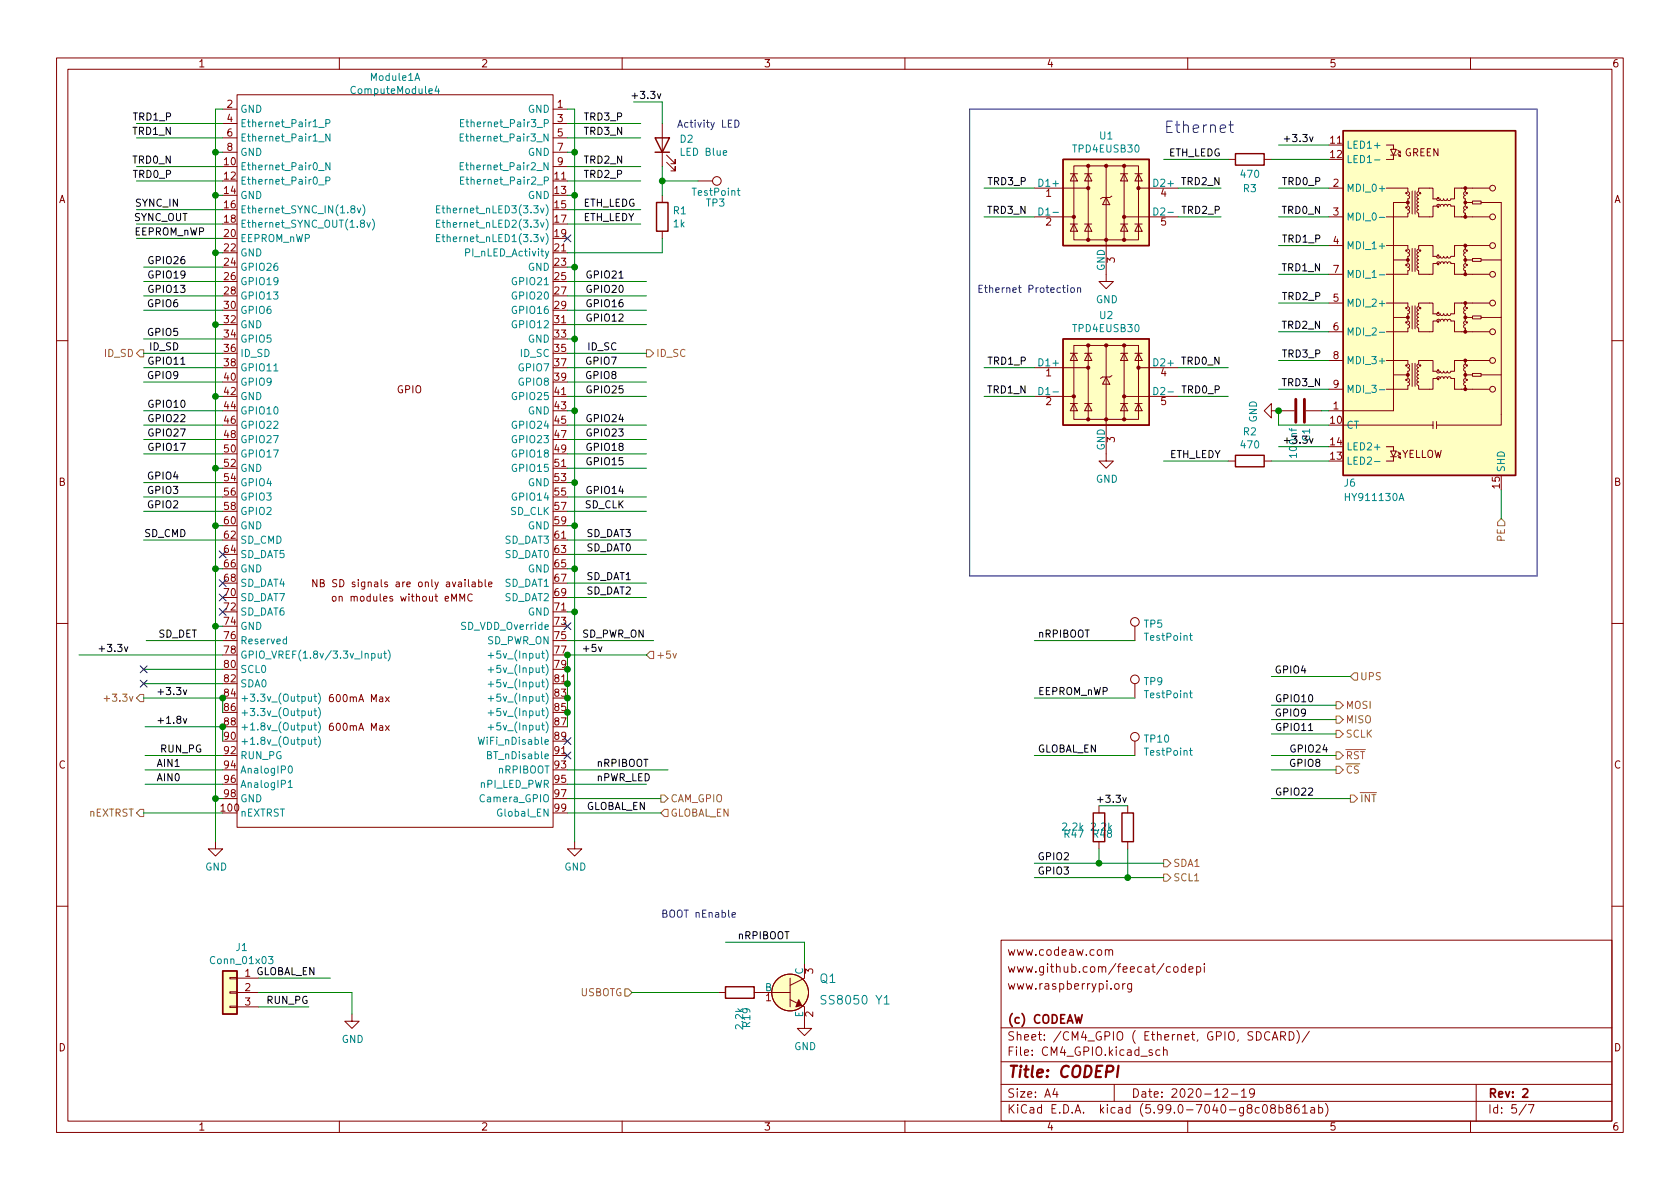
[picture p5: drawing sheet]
<svg xmlns="http://www.w3.org/2000/svg" width="297mm" height="210mm" viewBox="0 0 297 210" stroke-linecap="round" stroke-linejoin="round" font-family="sans-serif">
<g fill="none" stroke="#840000" stroke-width=".18">
<path d="M10 10.2h277v190.1h-277zM12 12.2h273v186.1h-273zM39.4 19.3h2.5M41.9 16.8h55.9v129.5h-55.9zM60 10.2v2M97.8 19.3h2.5M110 10.2v2M160 10.2v2M210 10.2v2M260 10.2v2M39.4 21.8h2.5M39.4 24.4h2.5"/>
<path d="M39.4 26.9h2.5M97.8 32h2.5M97.8 21.8h2.5M97.8 24.4h2.5M97.8 26.9h2.5M97.8 29.5h2.5M117.1 21.8v7.7M117.1 34.5v1.3M117.9 28.7l1.5 1.5v-.7v.7h-.8M117.9 27.4l1.5 1.6v-.8v.8h-.8M123.4 32h2.6M182.9 33.3h9.5"/>
<path d="M182.9 38.3h7M189.2 39.6h1.3M189.2 30.7h1.3M189.9 29.3h11.4v13.1h-11.4zM189.9 39.6l.6 1.3h-1.3zM189.9 30.7l.6 1.3h-1.3zM191.8 39.6h1.2M191.8 30.7h1.2M192.4 39.6l.6 1.3h-1.2zM192.4 30.7l.6 1.3h-1.2zM192.4 29.3v13.1M195.6 34.9l.6 1.3h-1.3z"/>
<path d="M195.6 29.3v20.5h1.2l-1.2 1.2-1.3-1.2h1.3M196.6 34.7l-.4 .2h-1.3l-.3 .3M198.1 39.6h1.3M198.1 30.7h1.3M198.8 39.6l.6 1.3h-1.3zM198.8 30.7l.6 1.3h-1.3zM198.8 38.3h9.5M198.8 29.3v13.1M200.7 39.6h1.2M200.7 30.7h1.2M201.3 39.6l.6 1.3h-1.2zM201.3 30.7l.6 1.3h-1.2z"/>
<path d="M201.3 33.3h7M217.2 28.2h1.2M223.5 28.2h1.3M234.9 33.3h2.6M234.9 38.3h2.6M234.9 25.6h2.6M245.1 33.3h3.8v.6M245.1 25.6h1.3v.8M245.9 26.4h1l-.5 1zM245.9 27.4h1M246.4 27.4v.8h-1.3M247.1 27.2l.5 .5-.3-.1"/>
<path d="M247.1 26.5l.5 .5-.3-.1M247.5 27.3l.1 .4M247.5 26.7l.1 .3M248.9 35.8h-2.5v36.8h-11.5M248.9 36.5l.3 .2v.2l-.3 .2 .2 .1 .1 .2-.1 .2-.2 .1v.6h-3.8M248.9 34.6l.2 .1 .1 .2-.1 .2-.2 .1v1.2M248.9 33.9l.2 .1 .1 .2-.1 .2-.2 .1M249.7 33.8v4M250.2 33.8v4M250.8 35.2l-.2 .1-.1 .2 .3 .3-.3 .2 .1 .3 .2 .1-.2 .2-.1 .2 .3 .3M250.8 35.1l-.3-.2 .1-.2 .2-.2-.3-.3 .1-.2 .2-.1v-.6h2.6v1.9h.6l.1 .2 .2 .1 .2-.1 .1-.2M254 36.4h-.6v1.9h-2.6v-.6l-.2-.1-.1-.2 .1-.2 .2-.1"/>
<path d="M254 36.4l.1-.2 .2-.1 .2 .1 .1 .2 .2-.2h.3l.2 .2M254.6 35.2l.1 .2 .2 .1 .3-.1v-.2M255.3 35.2l.1 .2 .2 .1 .2-.1 .1-.2 .1 .2 .3 .1 .2-.3M255.3 36.4l.1-.2 .2-.1 .2 .1 .1 .2M255.9 36.4l.1-.2 .2-.1 .3 .1v.2h.7v1.9h1.9v-.6M259.1 36.5l-.3 .2v.3l.3 .1-.3 .1v.3l.3 .2M259.1 34.6l-.3 .2 .1 .3 .2 .1v1.2M259.1 33.9l-.3 .3 .1 .2 .2 .1M259.1 37.7v.6h4.3M259.1 35.8h1.2M260.3 35.6h1.6v.5h-1.6zM261.9 35.8h3.5v39.4h-11.4"/>
<path d="M263.4 33.3h-4.3v.6v-.6h-1.9v1.9h-.7M97.8 44.7h2.5M97.8 57.4h2.5M117.1 40.9v1.3M234.9 58.7h2.6M234.9 53.6h2.6M234.9 48.5h2.6M234.9 43.4h2.6M245.1 53.6h3.8v.6l.2 .1 .1 .3-.1 .2-.2 .1M245.1 43.4h3.8v.7l.2 .1 .1 .2-.1 .2-.2 .1M246.4 56.1h2.5M246.4 46h2.5"/>
<path d="M248.9 56.8l.3 .2v.3l-.3 .1 .2 .1 .1 .2-.1 .2-.2 .1v.7h-3.8M248.9 54.9l.2 .1 .1 .2-.1 .2-.2 .1v1.3M248.9 46.6l.3 .2v.3l-.3 .2 .2 .1 .1 .2-.1 .2-.2 .1v.6h-3.8M248.9 44.7l.2 .1 .1 .2-.1 .2-.2 .1v1.3M249.7 43.9v4.1M249.7 54.1v4.1M250.2 43.9v4.1M250.2 54.1v4.1M250.8 57.4l-.2 .1-.1 .2 .1 .2 .2 .1M250.8 56.1l-.2 .1-.1 .2 .3 .4-.2 .1-.1 .3 .3 .2M250.8 47.2l-.2 .1-.1 .2 .1 .3h.2M250.8 46l-.2 .1-.1 .2 .3 .3-.2 .1-.1 .3 .3 .2"/>
<path d="M250.8 45.3l-.2 .1-.1 .2 .1 .3h.2M250.8 45.3l-.3-.2 .1-.3 .2-.1-.3-.3 .1-.2 .2-.1v-.7h2.6v1.9h.6l.1 .2 .2 .1 .2-.1 .1-.2M254 56.8h-.6v1.9h-2.6v-.7M254 46.6h-.6v1.9h-2.6v-.6M254 56.8l.1-.3h.2h.2l.1 .3 .2-.3h.3l.2 .3M254 46.6l.1-.2 .2-.1 .2 .1 .1 .2 .2-.2 .3-.1 .2 .3M254.6 55.5l-.1 .2-.2 .1-.2-.1-.1-.2h-.6v-1.9h-2.6v.6l-.2 .1-.1 .2 .3 .4-.3 .2 .1 .2 .2 .2-.2 .1-.1 .3 .3 .2M254.6 55.5l.1 .2 .2 .1 .3-.1v-.2M254.6 45.3l.1 .2 .2 .1 .3-.1v-.2M255.3 55.5l.1 .2 .2 .1 .2-.1 .1-.2 .1 .2 .3 .1 .2-.3M255.3 45.3l.1 .2 .2 .1 .2-.1 .1-.2 .1 .3h.3l.2-.3M255.3 56.8l.1-.3h.2h.2l.1 .3"/>
<path d="M255.3 46.6l.1-.2 .2-.1 .2 .1 .1 .2M255.9 56.8l.1-.3h.2h.3v.3h.7v1.9h1.9v-.7M255.9 46.6l.1-.2 .2-.1 .3 .1v.2h.7v1.9h1.9v-.6M259.1 56.8l-.3 .3v.2l.3 .1-.3 .2v.2l.3 .2M259.1 54.9l-.3 .3 .1 .2 .2 .1v1.3M259.1 54.2l-.3 .3 .1 .3 .2 .1M259.1 46.6l-.3 .3v.2l.3 .2-.3 .1v.3l.3 .2M259.1 44.7l-.3 .3 .1 .2 .2 .1v1.3M259.1 44.1l-.3 .3 .1 .2 .2 .1M259.1 54.2v-.6h-1.9v1.9h-.7M259.1 44.1v-.7h-1.9v1.9h-.7M259.1 58v.7h4.3"/>
<path d="M259.1 47.9v.6h4.3M259.1 56.1h1.2M259.1 46h1.2M260.3 55.9h1.6v.5h-1.6zM260.3 45.7h1.6v.5h-1.6zM261.9 56.1h3.5M261.9 46h3.5M263.4 53.6h-4.3v.6M263.4 43.4h-4.3v.7M10 60.2h2M97.8 70.1h2.5M182.9 70.1h7"/>
<path d="M182.9 65h9.5M189.2 71.4h1.3M189.2 62.5h1.3M189.9 61.1h11.4v13.1h-11.4zM189.9 71.4l.6 1.2h-1.3zM189.9 62.5l.6 1.2h-1.3zM191.8 71.4h1.2M191.8 62.5h1.2M192.4 71.4l.6 1.2h-1.2zM192.4 62.5l.6 1.2h-1.2zM192.4 61.1v13.1M195.6 61.1v20.4h1.2l-1.2 1.3-1.3-1.3h1.3"/>
<path d="M195.6 66.7l.6 1.2h-1.3zM196.6 66.4l-.4 .3h-1.3l-.3 .2M198.1 71.4h1.3M198.1 62.5h1.3M198.8 71.4l.6 1.2h-1.3zM198.8 62.5l.6 1.2h-1.3zM198.8 61.1v13.1M198.8 70.1h9.5M200.7 71.4h1.2M200.7 62.5h1.2M201.3 71.4l.6 1.2h-1.2zM201.3 62.5l.6 1.2h-1.2z"/>
<path d="M201.3 65h7M224.8 72.6v-1.2l-1.3 1.2 1.3 1.3v-1.3h4.1M230.9 72.6h2.8M234.9 68.8h2.6M234.9 63.7h2.6M237.5 75.2h15.9M245.1 63.7h3.8v.7l.2 .1 .1 .2-.1 .2-.2 .1M245.1 79h1.3v.8M245.9 79.8h1l-.5 1zM246.4 66.3h2.5M248.9 67.6l.2 .1 .1 .2-.1 .2-.2 .1v.6h-3.8M248.9 66.9l.2 .1 .1 .3-.1 .2-.2 .1"/>
<path d="M248.9 65l.2 .1 .1 .2-.1 .3-.2 .1v1.2M249.7 64.3v4M250.2 64.3v4M250.8 66.9l-.2 .1-.1 .2 .3 .4-.2 .1-.1 .3 .3 .2M250.8 66.3l-.2 .1-.1 .2 .1 .2 .2 .1M250.8 65l-.2 .1-.1 .2 .3 .4-.2 .1-.1 .3 .3 .2M250.8 65l-.2-.1-.1-.2 .1-.2 .2-.1v-.7h2.6v2h.6l.1 .2 .2 .1 .2-.1 .1-.2M253.4 74.5v1.3M254 66.9h-.6v1.9h-2.6v-.6M254 74.5v1.3M254 66.9l.1-.2 .2-.1 .2 .1 .1 .2 .2-.2 .3-.1 .2 .3M254.6 65.7l.1 .2 .2 .1 .3-.1v-.2"/>
<path d="M255.3 65.7l.1 .2 .2 .1 .2-.1 .1-.2 .1 .2h.3l.2-.2M255.3 66.9l.1-.2 .2-.1 .2 .1 .1 .2M255.9 66.9l.1-.2 .2-.1 .3 .1v.2h.7v1.9h1.9v-.6M259.1 67.6l-.3 .3 .1 .2 .2 .1M259.1 66.9l-.3 .3 .1 .3 .2 .1M259.1 65l-.3 .3 .1 .3 .2 .1v1.2M259.1 64.4l-.3 .3 .1 .2 .2 .1M259.1 64.4v-.7h-1.9v2h-.7M259.1 68.2v.6h4.3M259.1 66.3h1.2M260.3 66h1.6v.5h-1.6zM261.9 66.3h3.5"/>
<path d="M263.4 63.7h-4.3v.7M285 60.2h2M97.8 82.8h2.5M97.8 95.5h2.5M217.2 81.5h1.2M223.5 81.5h1.3M245.9 80.8h1M246.4 80.8v.7h-1.3M10 110.2h2M56 102.5v1.3l-.7-1.3v1.3M56.6 103.1l.6-.1 .1-.1-.1-.3-.6-.1v1.3h.5l.2-.2 .1-.3-.3-.2M58.9 105.5h.3l.2 .2v.4l-.2 .2-.3-.1-.1-.1z"/>
<path d="M81.3 106.3v-1.3l.4 .9 .5-.9v1.3M83.5 103h.5v.8M83.5 105.2a.6 .6 0 0 0-.8 .4 .6 .6 0 0 0 .5 .7l.3-.1M84 103.2l-.4 .1-.2 .2 .2 .3 .4-.1M84.6 103l.4-.1 .2 .3-.1 .5h-.5M84.6 102.5v1.3M85.8 102.5v1.1l.2 .2M86.4 103.3l.6-.1-.1-.2-.3-.1-.2 .2 .1 .6h.4M97.8 108.2h2.5M200.7 110.7v2.6M285 110.2h2M68.2 128.3l.6 .9"/>
<path d="M68.2 123.2l.6 .9M68.8 128.3l-.6 .9M68.8 123.2l-.6 .9M97.8 120.9h2.5M97.8 133.6h2.5M200.7 120.9v2.5M200.7 131.1v2.5M38.1 148.8v1.3h1.3l-1.3 1.3-1.3-1.3h1.3M101.6 148.8v1.3h1.3l-1.3 1.3-1.3-1.3h1.3M194.3 142.5v1.3M194.3 148.8v1.3M199.4 142.5v1.3"/>
<path d="M199.4 148.8v1.3M10 160.2h2M40.6 177.9h1.3v.3h-1.3zM40.6 172.8h1.3v.3h-1.3zM40.6 175.4h1.3v.2h-1.3zM41.9 175.5h3.8M41.9 173h3.8M41.9 178h3.8M62.2 179.3v1.3h1.3l-1.3 1.3-1.2-1.3h1.2M127 175.5h1.3M133.3 175.5h6.4M139.7 176.8l2.5 1.2v3.9h1.3l-1.3 1.2-1.2-1.2h1.2"/>
<path d="M139.7 173v5M142.2 170.4v2.6l-2.5 1.2M177 166.3h108v32h-108zM195.4 168.1l.2-.2 .4 .1 .1 .9M195.4 167.9v1M196.1 168.1l.2-.2 .3 .1 .1 .9M197.2 174l.4-.1 .3 .3v.4l-.3 .3h-.4l-.1-.3v-.4zM198.5 173.9v1M198.9 173.9l-.3 .1-.1 .2M200.1 173.9v1.2l-.3 .3h-.4M200.1 174l-.5-.1-.2 .3v.4l.1 .3h.6M206.9 171l-.4-.1-.3 .3v.4l.2 .3h.5"/>
<path d="M207.6 171l.4-.1 .3 .3v.4l-.3 .3h-.4l-.1-.3v-.4zM209.6 171l-.5-.1-.2 .3v.4l.1 .3h.6M209.6 170.4v1.5M210.2 171.4l.7-.1v-.3l-.5-.1-.2 .2 .1 .8h.6M211.6 171l.4-.1 .3 .3v.4l-.2 .3h-.5M211.6 170.9v1.5M212.9 170.4v.2M212.9 170.9v1M285 160.2h2M60 198.3v2M110 198.3v2M160 198.3v2"/>
<path d="M177 194.8h108M177 191.8h108M177 187.8h108M177 181.8h108M186.5 192.5l-.4 1h1M186.9 193v1M197 191.8v3M203.7 185.7l-.3-.1-.3 .2 .1 .3 .5 .1v.4h-.6M205.1 185.7l-.5-.1-.2 .3v.4l.1 .3h.6M205.7 185.8l.2-.2 .4 .1 .1 .9M205.7 185.1v1.5M210 198.3v2"/>
<path d="M216.2 192.7l.6-.2 .2 .2 .1 .3-1 1h1M217.7 193.5h1.2M219.5 193l.4-.5v1.5M219.5 194h.9M221.8 193.2l-.3 .3h-.3l-.3-.3 .2-.6 .4-.1 .2 .2a.99 .99 0 0 1-.3 1.3h-.3M223.4 195.5l.2-.2a.81 .81 0 0 1 .6 .7 .81 .81 0 0 1-.3 .8h-.2a.81 .81 0 0 1-.3-1.3zM224.5 182.6a.6 .6 0 0 0-.7 0 .6 .6 0 0 0-.2 .7 .56 .56 0 0 0 .3 .6 .56 .56 0 0 0 .6-.1M224.9 196l-.3-.3 .1-.2 .2-.2 .5 .1 .1 .2-.1 .2-.6 .2-.2 .3 .1 .4 .2 .1h.3l.3-.3-.1-.4-.2-.1M224.9 183.9l.5-1.5 .5 1.5M225.1 183.5h.7M226.1 195.9l.5-.1 .3 .3v.4l-.2 .3h-.6M226.1 195.3v1.5"/>
<path d="M226.4 183.2l.7-.1 .2-.2-.1-.3-.2-.2h-.6v1.5M226.8 183.2l.5 .7M227.7 196l-.3-.3 .1-.2 .2-.2 .4 .1 .2 .2-.1 .2-.6 .2-.2 .3 .1 .4 .2 .1h.4l.2-.3-.1-.4-.2-.1M227.9 182.4a.76 .76 0 0 1 .9 .8 .76 .76 0 0 1-.9 .7zM229.3 182.2a1.72 1.72 0 0 1 0 2.3M229.6 195.3a.59 .59 0 0 0-.7 .7v.5l.1 .3h.4l.2-.1 .1-.5-.1-.2-.5-.1-.2 .3M230.3 195.8l.4-.5v1.5M230.3 196.8h.8M231.5 182.4l-1.3 1.9M231.8 195.9h.6v.9M232.4 196.2l-.5 .1a.29 .29 0 0 0-.2 .2 .29 .29 0 0 0 .2 .3h.5M233.1 195.9l.5-.1 .3 .3v.4l-.2 .3h-.6"/>
<path d="M233.1 195.3v1.5M234.4 195.1a1.72 1.72 0 0 1 0 2.3M260 198.3v2M261 191.8v6.5M269.9 195.3l-1.3 1.9M270.2 195.3h1l-.6 1.5"/>
<circle cx="126.7" cy="32" r=".76"/>
<circle cx="263.9" cy="33.3" r=".51"/>
<circle cx="263.9" cy="38.3" r=".51"/>
<circle cx="263.9" cy="58.7" r=".51"/>
<circle cx="263.9" cy="53.6" r=".51"/>
<circle cx="263.9" cy="43.4" r=".51"/>
<circle cx="263.9" cy="48.5" r=".51"/>
<circle cx="263.9" cy="68.8" r=".51"/>
<circle cx="263.9" cy="63.7" r=".51"/>
<circle cx="200.7" cy="110" r=".76"/>
<circle cx="200.7" cy="130.3" r=".76"/>
<circle cx="200.7" cy="120.1" r=".76"/>
<circle cx="139.7" cy="175.5" r="3.3"/>
</g>
<path d="M269.3 192.7l.5-.2 .3 .2v.3l-.9 1h.9" fill="none" stroke="#840000" stroke-width=".3"/>
<path d="M197.8 188.5l-.3 2" fill="none" stroke="#840000" stroke-width=".4"/>
<g fill="#ffffc2" stroke="#ffffc2" stroke-width=".18">
<path d="M188 28.2h15.2v15.2h-15.2z"/>
<path d="M237.5 23.1h30.5v61h-30.5z"/>
<path d="M188 59.9h15.2v15.3h-15.2z"/>
<path d="M39.4 171.7h2.5v7.6h-2.5z"/>
<circle cx="139.7" cy="175.5" r="3.3"/>
</g>
<path d="M115.8 24.4h2.6l-1.3 2.5zM115.8 26.9h2.6M116.1 35.8h2v5.1h-2zM188 28.2h15.2v15.2h-15.2zM218.4 27.2h5.1v2h-5.1zM237.5 23.1h30.5v61h-30.5zM188 59.9h15.2v15.3h-15.2zM218.4 80.5h5.1v2h-5.1zM193.3 143.8h2v5h-2zM198.4 143.8h2v5h-2zM39.4 171.7h2.5v7.6h-2.5zM128.3 174.5h5v2h-5z" fill="none" stroke="#840000" stroke-width=".25"/>
<g fill="#840000" stroke="#840000" stroke-width=".18">
<path d="M141.2 176.8l.5 1-1 .2z"/>
<circle cx="189.9" cy="38.3" r=".28"/>
<circle cx="192.4" cy="42.4" r=".28"/>
<circle cx="192.4" cy="33.3" r=".28"/>
<circle cx="192.4" cy="29.3" r=".28"/>
<circle cx="195.6" cy="42.4" r=".28"/>
<circle cx="195.6" cy="29.3" r=".28"/>
<circle cx="198.8" cy="42.4" r=".28"/>
<circle cx="198.8" cy="38.3" r=".28"/>
<circle cx="198.8" cy="29.3" r=".28"/>
<circle cx="201.3" cy="33.3" r=".28"/>
<circle cx="248.7" cy="67.2" r=".13"/>
<circle cx="248.7" cy="64.6" r=".13"/>
<circle cx="248.7" cy="57" r=".13"/>
<circle cx="248.7" cy="54.5" r=".13"/>
<circle cx="248.7" cy="46.9" r=".13"/>
<circle cx="248.7" cy="44.3" r=".13"/>
<circle cx="248.7" cy="36.7" r=".13"/>
<circle cx="248.7" cy="34.2" r=".13"/>
<circle cx="248.9" cy="66.3" r=".25"/>
<circle cx="248.9" cy="56.1" r=".25"/>
<circle cx="248.9" cy="46" r=".25"/>
<circle cx="248.9" cy="35.8" r=".25"/>
<circle cx="251.1" cy="64.6" r=".13"/>
<circle cx="251.1" cy="54.5" r=".13"/>
<circle cx="251.1" cy="44.3" r=".13"/>
<circle cx="251.1" cy="34.2" r=".13"/>
<circle cx="254.3" cy="67" r=".13"/>
<circle cx="254.3" cy="65.5" r=".13"/>
<circle cx="254.3" cy="56.9" r=".13"/>
<circle cx="254.3" cy="55.3" r=".13"/>
<circle cx="254.3" cy="46.7" r=".13"/>
<circle cx="254.3" cy="45.2" r=".13"/>
<circle cx="254.3" cy="36.5" r=".13"/>
<circle cx="254.3" cy="35" r=".13"/>
<circle cx="259.1" cy="68.8" r=".25"/>
<circle cx="259.1" cy="66.3" r=".25"/>
<circle cx="259.1" cy="63.7" r=".25"/>
<circle cx="259.1" cy="58.7" r=".25"/>
<circle cx="259.1" cy="56.1" r=".25"/>
<circle cx="259.1" cy="53.6" r=".25"/>
<circle cx="259.1" cy="48.5" r=".25"/>
<circle cx="259.1" cy="46" r=".25"/>
<circle cx="259.1" cy="43.4" r=".25"/>
<circle cx="259.1" cy="38.3" r=".25"/>
<circle cx="259.1" cy="35.8" r=".25"/>
<circle cx="259.1" cy="33.3" r=".25"/>
<circle cx="259.3" cy="67.2" r=".13"/>
<circle cx="259.3" cy="64.6" r=".13"/>
<circle cx="259.3" cy="57" r=".13"/>
<circle cx="259.3" cy="54.5" r=".13"/>
<circle cx="259.3" cy="46.9" r=".13"/>
<circle cx="259.3" cy="44.3" r=".13"/>
<circle cx="259.3" cy="36.7" r=".13"/>
<circle cx="259.3" cy="34.2" r=".13"/>
<circle cx="189.9" cy="70.1" r=".28"/>
<circle cx="192.4" cy="74.2" r=".28"/>
<circle cx="192.4" cy="65" r=".28"/>
<circle cx="192.4" cy="61.1" r=".28"/>
<circle cx="195.6" cy="74.2" r=".28"/>
<circle cx="195.6" cy="61.1" r=".28"/>
<circle cx="198.8" cy="74.2" r=".28"/>
<circle cx="198.8" cy="70.1" r=".28"/>
<circle cx="198.8" cy="61.1" r=".28"/>
<circle cx="201.3" cy="65" r=".28"/>
</g>
<path d="M229.1 70.6v4.1M230.6 70.6v4.1" fill="none" stroke="#840000" stroke-width=".51"/>
<g fill="none" stroke="#008484" stroke-width=".18">
<path d="M73.4 14.2l.4-1.2 .4 1.2M77.2 15.2l-.3 .9h.8M77.5 15.7v.8M56.3 30.2h1M56.3 32.7h1M56.3 22.5h1M56.3 25.1h1M57.6 32l.6-.1 .1-.2v-.3l-.7-.1v1.3M57.6 21.8l.6-.1 .1-.1v-.3l-.7-.2v1.3M58.3 28.8v1.2l-.7-1.2v1.2M58.3 23.7v1.3l-.7-1.3v1.3M63.2 36.8l.3 .9 .3-.9"/>
<path d="M64.1 36.2a1.46 1.46 0 0 1 0 1.9M64.9 39.3l.3 .9 .3-.9M65.8 38.7a1.46 1.46 0 0 1 0 2M77.2 37h.4M77.2 39.5h.4M77.8 36.4h-.6v1.3h.6M77.8 38.9h-.6v1.3h.6M78.2 36.8h.4M78.2 39.3h.4M78.3 36.4v1.1l.3 .2M78.3 38.9v1.1l.3 .2M81.4 24.3h.4"/>
<path d="M81.4 29.4h.4M81.4 31.9h.4M81.4 21.7h.4M82 23.7h-.6v1.3h.6M82 28.8h-.6v1.2h.6M82 31.3h-.6v1.3h.6M82 21.1h-.6v1.3h.6M130.4 33.7h.4M130.5 33.3v1.1l.3 .1M243 28.3h1M243.9 38.4h.9M243.9 33.4h.9"/>
<path d="M77.2 42.1h.4M77.8 41.5h-.6v1.2h.6M78.2 41.9h.4M78.3 41.5v1.1l.3 .1M97 44.4l-.4 1.2-.2 .1M243.9 58.8h.9M243.9 53.7h.9M243.9 43.5h.9M243.9 48.6h.9M48.4 65.6h.7M243.9 63.8h.9M243.9 68.9h.9"/>
<path d="M243 81.6h1M50.7 113.1l-.4-.1-.2 .2 .1 .6h.5M50.7 112.6v1.3M65.7 115.6l.4-.1 .2 .3-.1 .5h-.5M66.9 115.5v.8l.3 .1 .2-.1M67.4 115.5v.9M67.8 115.5h.5M68 115.1v1.1l.3 .2M68.6 114.9a1.46 1.46 0 0 1 0 2M86.3 115.9h1M86.3 118.4h1M86.8 115.4v1"/>
<path d="M86.8 118v.9M210.3 112.4h.5M210.5 112v1.1l.3 .1M51 138.3l.3-.3v1.3M51 139.3h.7M51.1 135.5l.2-.1a.68 .68 0 0 1 .4 .7 .68 .68 0 0 1-.4 .6 .84 .84 0 0 1-.2-1.2zM54.5 123.2l.1 .8h.3l.2-.1M54.5 125.7l.1 .8 .3 .1 .2-.2M54.5 128.2l.1 .8 .3 .1 .2-.1M54.5 130.8l.1 .8h.3l.2-.1M55.1 123.2v.8M55.1 125.7v.9"/>
<path d="M55.1 128.2v.9M55.1 130.8v.8M55.5 123.2h.5M55.5 125.7h.5M55.5 128.2h.5M55.5 130.8h.5M55.7 122.7v1.1l.3 .2M55.7 125.3v1.1l.3 .2M55.7 127.8v1.1l.3 .2M55.7 130.4v1.1l.3 .1M56.3 122.6a1.46 1.46 0 0 1 0 1.9M56.3 125.1a1.46 1.46 0 0 1 0 1.9"/>
<path d="M56.3 127.6a1.46 1.46 0 0 1 0 2M56.3 130.2a1.46 1.46 0 0 1 0 1.9M84.6 130.4l.3 1.2 .2-.9 .3 .9 .3-1.2M86.3 121h1M86.3 123.5h1M86.3 126.1h1M86.3 128.6h1M86.8 120.5v1M86.8 123v1M86.8 125.6v1M86.8 128.1v1M210.3 132.7h.5"/>
<path d="M210.3 122.5h.5M210.5 132.3v1.1l.3 .2M210.5 122.1v1.1l.3 .2M47.5 169.1h.8l-.5 .5 .4 .1v.6l-.2 .1-.5-.1M146 176.1l-.5-.1-.3 .3 .1 .4 .7 .3v.4l-.3 .1h-.5M156.3 177.5h.9"/>
</g>
<g fill="none" stroke="#848400" stroke-width=".18">
<path d="M24.8 61.8h.6v1.3h-.6l-.7-.6zM114.3 61.8h.6l.7 .7-.7 .6h-.6zM265.4 91.7l.7 .6v.7h-1.3v-.7zM114.9 115.2h.7v1.3h-.7l-.6-.7zM119 115.5l.3 .9 .3-.9M238.8 119.6l.6-.6h.6v1.3h-.6zM18.4 123.5h1M24.8 122.8h.6v1.3h-.6l-.7-.7zM236.2 133h.7l.6 .6-.6 .6h-.7zM236.2 126.6h.7l.6 .6-.6 .7h-.7zM236.2 135.5h.7l.6 .6-.6 .7h-.7zM236.2 129.2h.7l.6 .6-.6 .6h-.7z"/>
<path d="M236.2 124.1h.7l.6 .6-.6 .6h-.7zM24.1 143.8l.7-.7h.6v1.3h-.6zM116.8 140.6h.7l.6 .6-.6 .7h-.7zM117.5 143.1h.6v1.3h-.6l-.7-.6zM205.7 152h.7l.6 .6-.6 .7h-.7zM205.7 154.6h.7l.6 .6-.6 .6h-.7zM238.8 140.6h.6l.6 .6-.6 .7h-.6zM110.5 174.9h.6l.7 .6-.7 .6h-.6z"/>
</g>
<path d="M111.8 16.9h.9M227.1 24.6h.9M227.1 77.9h.9M17.5 114.7h1M27.9 122.4h1M27.9 127.4h1M194.1 141.4h.9" fill="none" stroke="#000" stroke-width=".18"/>
<path d="M171.4 19.3h100.4v82.5h-100.4zM129.9 21.2a.64 .64 0 0 1 .8 .7 .64 .64 0 0 1-.8 .6zM217.3 22.1h.7M217.6 21.4v1.7l.1 .2 .3 .1M188.8 50.4v.2M188.8 50.9v.8M189.4 50.9h.3l.3 .2v.4l-.3 .2h-.3l-.1-.2zM190.5 51l.2-.1h.3l.1 .8M190.5 50.9v.8M129.4 161.8l.6-.1v-.3h-.4l-.2 .1 .1 .6h.5" fill="none" stroke="#0000c2" stroke-width=".18"/>
<g fill="none" stroke="#008400" stroke-width=".18">
<path d="M39.4 19.3h-1.3v129.5M100.3 19.3h1.3v129.5M112 18h5.1v3.8M24.1 24.4h15.3M24.1 29.5h15.3M24.1 39.6h15.3M24.1 32h15.3M24.1 37.1h15.3M24.1 21.8h15.3M38.1 26.9h1.3M38.1 34.5h1.3M100.3 24.4h13"/>
<path d="M100.3 29.5h13M100.3 26.9h1.3M100.3 39.6h13M100.3 34.5h1.3M100.3 32h13M100.3 37.1h13M100.3 21.8h13M117.1 29.5v5M117.1 32h6.3M174 33.3h8.9M174 38.3h8.9M205.7 28.2h11.5"/>
<path d="M208.3 33.3h7.6M208.3 38.3h7.6M224.8 28.2h10.1M226.1 33.3h8.8M226.1 38.3h8.8M226.1 25.6h8.8M24.1 42.2h15.3M25.4 59.9h14M25.4 47.2h14M25.4 49.8h14M25.4 54.9h14M25.4 52.3h14"/>
<path d="M38.1 44.7h1.3M38.1 57.4h1.3M100.3 59.9h1.3M100.3 47.2h1.3M100.3 49.8h14M100.3 54.9h14M100.3 57.4h14M100.3 52.3h14M117.1 42.2v2.5h-16.8M226.1 53.6h8.8M226.1 58.7h8.8M226.1 43.4h8.8"/>
<path d="M226.1 48.5h8.8M25.4 75.2h14M25.4 72.6h14M25.4 62.5h14M25.4 65h14M25.4 67.6h14M25.4 77.7h14M38.1 70.1h1.3M100.3 75.2h14M100.3 72.6h1.3M100.3 70.1h14M100.3 62.5h14"/>
<path d="M100.3 65h14M100.3 67.6h14M100.3 77.7h14M174 70.1h8.9M174 65h8.9M208.3 70.1h8.9M208.3 65h8.9M226.1 79h8.8M226.1 72.6v2.6h8.8M226.1 68.8h8.8M226.1 63.7h8.8M233.7 72.6h1.2"/>
<path d="M25.4 90.4h14M25.4 87.9h14M25.4 80.3h14M25.4 95.5h14M25.4 85.3h14M38.1 82.8h1.3M38.1 93h1.3M100.3 98h14M100.3 90.4h14M100.3 87.9h14M100.3 82.8h14M100.3 80.3h14"/>
<path d="M100.3 95.5h14M100.3 85.3h1.3M100.3 93h1.3M205.7 81.5h11.5M224.8 81.5h10.1M265.4 86.6v5.1M14 115.8h25.4M25.4 118.4h14M25.9 113.3h13.5M38.1 110.7h1.3M38.1 100.6h1.3M100.3 105.7h14"/>
<path d="M100.3 113.3h15.3M100.3 108.2h1.3M100.3 103.1h14M100.3 100.6h1.3M114.3 115.8h-14v12.7M182.9 113.3h17.8M224.8 119.6h14M25.4 123.4h14v2.6M25.4 120.9h14M25.7 136.1h13.7M25.7 133.6h13.7M25.7 138.7h13.7"/>
<path d="M25.7 128.5h13.7v2.6M100.3 136.1h17.8M100.3 138.7h14M182.9 133.6h17.8M182.9 123.4h17.8M224.8 129.8h11.4M224.8 124.7h11.4M224.8 127.2h11.4M224.8 136.1h11.4M224.8 133.6h11.4M25.4 143.8h14M38.1 141.2h1.3"/>
<path d="M100.3 141.2h16.5M100.3 143.8h16.5M182.9 152.6h22.8M182.9 155.2h22.8M194.3 142.5h5.1M194.3 150.1v2.5M199.4 150.1v5.1M224.8 141.2h14M45.7 175.5h16.5v3.8M45.7 178h8.9M45.7 173h12.7M111.8 175.5h15.2"/>
<path d="M128.3 166.6h13.9v3.8"/>
</g>
<g fill="none" stroke="#000084" stroke-width=".18">
<path d="M99.7 41.5l1.2 1.3M100.9 41.5l-1.2 1.3M38.8 97.4l1.2 1.2M40 97.4l-1.2 1.2M24.8 117.7l1.2 1.3M26 117.7l-1.2 1.3M38.8 102.5l1.2 1.2M38.8 105l1.2 1.3M38.8 107.6l1.2 1.2M40 102.5l-1.2 1.2M40 105l-1.2 1.3M40 107.6l-1.2 1.2"/>
<path d="M99.7 110.1l1.2 1.2M100.9 110.1l-1.2 1.2M24.8 120.3l1.2 1.2M26 120.3l-1.2 1.2M99.7 133l1.2 1.2M99.7 130.4l1.2 1.3M100.9 133l-1.2 1.2M100.9 130.4l-1.2 1.3"/>
</g>
<g fill="#008400" stroke="#008400" stroke-width=".18">
<circle cx="38.1" cy="141.2" r=".51"/>
<circle cx="39.4" cy="123.4" r=".51"/>
<circle cx="39.4" cy="128.5" r=".51"/>
<circle cx="100.3" cy="126" r=".51"/>
<circle cx="101.6" cy="59.9" r=".51"/>
<circle cx="101.6" cy="47.2" r=".51"/>
<circle cx="38.1" cy="34.5" r=".51"/>
<circle cx="38.1" cy="44.7" r=".51"/>
<circle cx="38.1" cy="26.9" r=".51"/>
<circle cx="38.1" cy="70.1" r=".51"/>
<circle cx="38.1" cy="82.8" r=".51"/>
<circle cx="38.1" cy="93" r=".51"/>
<circle cx="38.1" cy="100.6" r=".51"/>
<circle cx="38.1" cy="110.7" r=".51"/>
<circle cx="38.1" cy="57.4" r=".51"/>
<circle cx="100.3" cy="115.8" r=".51"/>
<circle cx="100.3" cy="118.4" r=".51"/>
<circle cx="100.3" cy="120.9" r=".51"/>
<circle cx="101.6" cy="108.2" r=".51"/>
<circle cx="101.6" cy="72.6" r=".51"/>
<circle cx="101.6" cy="85.3" r=".51"/>
<circle cx="101.6" cy="93" r=".51"/>
<circle cx="101.6" cy="100.6" r=".51"/>
<circle cx="100.3" cy="123.4" r=".51"/>
<circle cx="226.1" cy="72.6" r=".51"/>
<circle cx="101.6" cy="34.5" r=".51"/>
<circle cx="101.6" cy="26.9" r=".51"/>
<circle cx="117.1" cy="32" r=".51"/>
<circle cx="194.3" cy="152.6" r=".51"/>
<circle cx="199.4" cy="155.2" r=".51"/>
</g>
<text font-size="2.8" fill="#0000c2" x="205.7" y="23.5">Ethernet</text>
<text font-size="2.8" fill="#840000" x="178" y="190.6">Title: CODEPI</text>
<g font-size="2.1" fill="#008484">
<text x="145" y="173.8">Q1</text>
<text x="145.8" y="177.6">SS8050 Y1</text>
</g>
<g font-size="2.1" fill="#840000">
<text x="178" y="172">www.github.com/feecat/codepi</text>
<text x="178" y="169">www.codeaw.com</text>
<text x="178" y="175">www.raspberrypi.org</text>
<text x="178" y="184">Sheet: /CM4_GPIO ( Ethernet, GPIO, SDCARD)/</text>
<text x="178" y="181">(c) CODEAW</text>
<text x="178" y="186.7">File: CM4_GPIO.kicad_sch</text>
<text x="178" y="196.9">KiCad E.D.A. kicad (5.99.0-7040-g8c08b861ab)</text>
<text x="178" y="194.1">Size: A4</text>
<text x="200" y="194.1">Date: 2020-12-19</text>
<text x="263" y="194.1">Rev: 2</text>
<text x="263" y="196.9">Id: 5/7</text>
</g>
<g font-size="1.8" fill="#840000">
<text x="35" y="11.9">1</text>
<text x="85" y="11.9">2</text>
<text x="135" y="11.9">3</text>
<text x="185" y="11.9">4</text>
<text x="235" y="11.9">5</text>
<text x="285" y="11.9">6</text>
<text x="40.1" y="19">2</text>
<text x="40.1" y="21.6">4</text>
<text x="98.6" y="19">1</text>
<text x="98.6" y="21.6">3</text>
<text x="39.7" y="29.2">10</text>
<text x="40.1" y="24.1">6</text>
<text x="40.1" y="26.7">8</text>
<text x="98.6" y="24.1">5</text>
<text x="98.6" y="26.7">7</text>
<text x="98.6" y="29.2">9</text>
<text x="235.2" y="27.9">12</text>
<text x="235.2" y="25.4">11</text>
<text x="248.3" y="27.6">GREEN</text>
<text x="10.3" y="35.9">A</text>
<text x="39.7" y="31.7">12</text>
<text x="39.7" y="34.3">14</text>
<text x="98.1" y="31.7">11</text>
<text x="98.1" y="34.3">13</text>
<text x="184.9" y="34.8">1</text>
<text x="205.2" y="34.8">4</text>
<text x="235.7" y="33">2</text>
<text x="285.3" y="35.9">A</text>
<text x="39.7" y="36.8">16</text>
<text x="39.7" y="39.4">18</text>
<text x="39.7" y="41.9">20</text>
<text x="98.1" y="36.8">15</text>
<text x="98.1" y="39.4">17</text>
<text x="98.1" y="41.9">19</text>
<text x="184.9" y="39.9">2</text>
<text x="205.2" y="39.9">5</text>
<text x="235.7" y="38.1">3</text>
<text x="39.7" y="44.4">22</text>
<text x="39.7" y="47">24</text>
<text x="98.1" y="44.4">21</text>
<text x="98.1" y="47">23</text>
<text x="197.1" y="46.5" transform="rotate(-90 197.1 46.5)">3</text>
<text x="235.7" y="43.2">4</text>
<text x="39.7" y="49.5">26</text>
<text x="39.7" y="52.1">28</text>
<text x="98.1" y="49.5">25</text>
<text x="98.1" y="52.1">27</text>
<text x="235.7" y="53.3">5</text>
<text x="235.7" y="48.3">7</text>
<text x="39.7" y="54.6">30</text>
<text x="39.7" y="57.1">32</text>
<text x="39.7" y="59.7">34</text>
<text x="98.1" y="54.6">29</text>
<text x="98.1" y="57.1">31</text>
<text x="98.1" y="59.7">33</text>
<text x="235.7" y="58.4">6</text>
<text x="39.7" y="62.2">36</text>
<text x="39.7" y="64.8">38</text>
<text x="98.1" y="62.2">35</text>
<text x="98.1" y="64.8">37</text>
<text x="235.7" y="63.5">8</text>
<text x="39.7" y="67.3">40</text>
<text x="39.7" y="69.8">42</text>
<text x="70.2" y="69.5">GPIO</text>
<text x="98.1" y="67.3">39</text>
<text x="98.1" y="69.8">41</text>
<text x="184.9" y="66.5">1</text>
<text x="184.9" y="71.6">2</text>
<text x="205.2" y="66.5">4</text>
<text x="205.2" y="71.6">5</text>
<text x="235.7" y="68.6">9</text>
<text x="39.7" y="72.4">44</text>
<text x="39.7" y="74.9">46</text>
<text x="39.7" y="77.5">48</text>
<text x="98.1" y="72.4">43</text>
<text x="98.1" y="74.9">45</text>
<text x="98.1" y="77.5">47</text>
<text x="235.2" y="74.9">10</text>
<text x="235.7" y="72.4">1</text>
<text x="39.7" y="80">50</text>
<text x="39.7" y="82.5">52</text>
<text x="98.1" y="80">49</text>
<text x="98.1" y="82.5">51</text>
<text x="197.1" y="78.2" transform="rotate(-90 197.1 78.2)">3</text>
<text x="235.2" y="81.3">13</text>
<text x="235.2" y="78.7">14</text>
<text x="247.7" y="81">YELLOW</text>
<text x="10.3" y="85.9">B</text>
<text x="39.7" y="85.1">54</text>
<text x="39.7" y="87.6">56</text>
<text x="98.1" y="85.1">53</text>
<text x="98.1" y="87.6">55</text>
<text x="265.2" y="86.3" transform="rotate(-90 265.2 86.3)">15</text>
<text x="285.3" y="85.9">B</text>
<text x="39.7" y="90.2">58</text>
<text x="39.7" y="92.7">60</text>
<text x="39.7" y="95.2">62</text>
<text x="98.1" y="90.2">57</text>
<text x="98.1" y="92.7">59</text>
<text x="98.1" y="95.2">61</text>
<text x="39.7" y="97.8">64</text>
<text x="39.7" y="100.3">66</text>
<text x="98.1" y="97.8">63</text>
<text x="98.1" y="100.3">65</text>
<text x="39.7" y="102.9">68</text>
<text x="39.7" y="105.4">70</text>
<text x="39.7" y="107.9">72</text>
<text x="57.5" y="103.8">NB SD signals are only available</text>
<text x="59.9" y="106.4">on modules without eMMC</text>
<text x="98.1" y="102.9">67</text>
<text x="98.1" y="105.4">69</text>
<text x="98.1" y="107.9">71</text>
<text x="39.7" y="110.5">74</text>
<text x="39.7" y="113">76</text>
<text x="98.1" y="110.5">73</text>
<text x="98.1" y="113">75</text>
<text x="39.7" y="115.6">78</text>
<text x="39.7" y="118.1">80</text>
<text x="98.1" y="115.6">77</text>
<text x="98.1" y="118.1">79</text>
<text x="39.7" y="120.6">82</text>
<text x="39.7" y="123.2">84</text>
<text x="39.7" y="125.7">86</text>
<text x="58.6" y="124.1">600mA Max</text>
<text x="98.1" y="120.6">81</text>
<text x="98.1" y="123.2">83</text>
<text x="98.1" y="125.7">85</text>
<text x="39.7" y="130.8">90</text>
<text x="58.6" y="129.2">600mA Max</text>
<text x="98.1" y="128.3">87</text>
<text x="98.1" y="130.8">89</text>
<text x="10.3" y="135.9">C</text>
<text x="39.7" y="133.3">92</text>
<text x="39.7" y="135.9">94</text>
<text x="98.1" y="133.3">91</text>
<text x="98.1" y="135.9">93</text>
<text x="285.3" y="135.9">C</text>
<text x="39.2" y="143.5">100</text>
<text x="39.7" y="138.4">96</text>
<text x="39.7" y="141">98</text>
<text x="98.1" y="138.4">95</text>
<text x="98.1" y="141">97</text>
<text x="98.1" y="143.5">99</text>
<text x="143.8" y="172.2" transform="rotate(-90 143.8 172.2)">3</text>
<text x="43.3" y="175.3">2</text>
<text x="43.3" y="177.8">3</text>
<text x="135.4" y="177">1</text>
<text x="143.8" y="179.8" transform="rotate(-90 143.8 179.8)">2</text>
<text x="10.3" y="185.9">D</text>
<text x="285.3" y="185.9">D</text>
<text x="35" y="199.9">1</text>
<text x="85" y="199.9">2</text>
<text x="135" y="199.9">3</text>
<text x="185" y="199.9">4</text>
<text x="235" y="199.9">5</text>
<text x="285" y="199.9">6</text>
</g>
<g font-size="1.8" fill="#008484">
<text x="62.4" y="16.6">ComputeModule4</text>
<text x="65.6" y="14.3">Module1A</text>
<text x="42.4" y="19.9">GND</text>
<text x="42.4" y="22.5">Ethernet_Pair1_P</text>
<text x="82.6" y="22.5">Ethernet_Pair3_P</text>
<text x="93.4" y="19.9">GND</text>
<text x="42.4" y="25">Ethernet_Pair1_N</text>
<text x="42.4" y="27.6">GND</text>
<text x="82.5" y="25">Ethernet_Pair3_N</text>
<text x="93.4" y="27.6">GND</text>
<text x="120.3" y="25.2">D2</text>
<text x="120.5" y="27.5">LED Blue</text>
<text x="189.9" y="27">TPD4EUSB30</text>
<text x="194.4" y="24.6">U1</text>
<text x="238" y="28.8">LED1-</text>
<text x="238" y="26.3">LED1+</text>
<text x="42.4" y="30.1">Ethernet_Pair0_N</text>
<text x="42.4" y="32.6">Ethernet_Pair0_P</text>
<text x="42.4" y="35.2">GND</text>
<text x="82.5" y="30.1">Ethernet_Pair2_N</text>
<text x="82.6" y="32.6">Ethernet_Pair2_P</text>
<text x="93.4" y="35.2">GND</text>
<text x="122.6" y="34.6">TestPoint</text>
<text x="183.8" y="33">D1+</text>
<text x="204.1" y="33">D2+</text>
<text x="219.5" y="31.4">470</text>
<text x="219.8" y="34">R3</text>
<text x="238" y="33.9">MDI_0+</text>
<text x="42.4" y="37.7">Ethernet_SYNC_IN(1.8v)</text>
<text x="42.4" y="40.3">Ethernet_SYNC_OUT(1.8v)</text>
<text x="78.9" y="37.7">Ethernet_nLED3(3.3v)</text>
<text x="78.9" y="40.3">Ethernet_nLED2(3.3v)</text>
<text x="119.1" y="37.9">R1</text>
<text x="119.1" y="40.2">1k</text>
<text x="124.9" y="36.5">TP3</text>
<text x="184" y="38.1">D1-</text>
<text x="204.3" y="38.1">D2-</text>
<text x="238" y="39">MDI_0-</text>
<text x="42.4" y="42.8">EEPROM_nWP</text>
<text x="42.4" y="45.3">GND</text>
<text x="42.4" y="47.9">GPIO26</text>
<text x="78.9" y="42.8">Ethernet_nLED1(3.3v)</text>
<text x="82.6" y="45.3">PI_nLED_Activity</text>
<text x="93.4" y="47.9">GND</text>
<text x="195.3" y="47.9" transform="rotate(-90 195.3 47.9)">GND</text>
<text x="238" y="44.1">MDI_1+</text>
<text x="42.4" y="50.4">GPIO19</text>
<text x="42.4" y="53">GPIO13</text>
<text x="90.9" y="50.4">GPIO21</text>
<text x="90.9" y="53">GPIO20</text>
<text x="193.7" y="53.6">GND</text>
<text x="238" y="49.1">MDI_1-</text>
<text x="42.4" y="55.5">GPIO6</text>
<text x="42.4" y="58">GND</text>
<text x="90.9" y="55.5">GPIO16</text>
<text x="90.9" y="58">GPIO12</text>
<text x="189.9" y="58.7">TPD4EUSB30</text>
<text x="194.4" y="56.4">U2</text>
<text x="238" y="59.3">MDI_2-</text>
<text x="238" y="54.2">MDI_2+</text>
<text x="42.4" y="60.6">GPIO5</text>
<text x="42.4" y="63.1">ID_SD</text>
<text x="42.4" y="65.7">GPIO11</text>
<text x="91.9" y="65.7">GPIO7</text>
<text x="92.1" y="63.1">ID_SC</text>
<text x="93.4" y="60.6">GND</text>
<text x="183.8" y="64.8">D1+</text>
<text x="204.1" y="64.8">D2+</text>
<text x="238" y="64.4">MDI_3+</text>
<text x="42.4" y="68.2">GPIO9</text>
<text x="42.4" y="70.7">GND</text>
<text x="90.9" y="70.7">GPIO25</text>
<text x="91.9" y="68.2">GPIO8</text>
<text x="184" y="69.8">D1-</text>
<text x="204.3" y="69.8">D2-</text>
<text x="238" y="69.5">MDI_3-</text>
<text x="42.4" y="73.3">GPIO10</text>
<text x="42.4" y="75.8">GPIO22</text>
<text x="90.9" y="75.8">GPIO24</text>
<text x="93.4" y="73.3">GND</text>
<text x="219.8" y="77">R2</text>
<text x="222.2" y="74.7" transform="rotate(-90 222.2 74.7)">GND</text>
<text x="238" y="75.8">CT</text>
<text x="42.4" y="78.4">GPIO27</text>
<text x="42.4" y="80.9">GPIO17</text>
<text x="42.4" y="83.4">GND</text>
<text x="90.9" y="78.4">GPIO23</text>
<text x="90.9" y="80.9">GPIO18</text>
<text x="90.9" y="83.4">GPIO15</text>
<text x="195.3" y="79.7" transform="rotate(-90 195.3 79.7)">GND</text>
<text x="219.5" y="79.3">470</text>
<text x="229.3" y="80.7" transform="rotate(-90 229.3 80.7)">100nf</text>
<text x="238" y="82.2">LED2-</text>
<text x="238" y="79.6">LED2+</text>
<text x="266.1" y="83.6" transform="rotate(-90 266.1 83.6)">SHD</text>
<text x="42.4" y="86">GPIO4</text>
<text x="42.4" y="88.5">GPIO3</text>
<text x="90.9" y="88.5">GPIO14</text>
<text x="93.4" y="86">GND</text>
<text x="193.7" y="85.4">GND</text>
<text x="237.7" y="86">J6</text>
<text x="238.1" y="88.6">HY911130A</text>
<text x="42.4" y="91.1">GPIO2</text>
<text x="42.4" y="93.6">GND</text>
<text x="90.2" y="91.1">SD_CLK</text>
<text x="93.4" y="93.6">GND</text>
<text x="42.4" y="96.1">SD_CMD</text>
<text x="42.4" y="98.7">SD_DAT5</text>
<text x="42.4" y="101.2">GND</text>
<text x="89.2" y="96.1">SD_DAT3</text>
<text x="89.2" y="98.7">SD_DAT0</text>
<text x="93.4" y="101.2">GND</text>
<text x="42.4" y="103.8">SD_DAT4</text>
<text x="42.4" y="106.3">SD_DAT7</text>
<text x="89.2" y="103.8">SD_DAT1</text>
<text x="89.2" y="106.3">SD_DAT2</text>
<text x="42.4" y="108.8">SD_DAT6</text>
<text x="42.4" y="111.4">GND</text>
<text x="42.4" y="113.9">Reserved</text>
<text x="81.8" y="111.4">SD_VDD_Override</text>
<text x="86.1" y="113.9">SD_PWR_ON</text>
<text x="93.4" y="108.8">GND</text>
<text x="202.3" y="111">TP5</text>
<text x="202.5" y="113.3">TestPoint</text>
<text x="42.4" y="116.5">GPIO_VREF(1.8v/3.3v_Input)</text>
<text x="42.4" y="119">SCL0</text>
<text x="87.8" y="116.5">+5v_(Input)</text>
<text x="87.8" y="119">+5v_(Input)</text>
<text x="42.4" y="121.5">SDA0</text>
<text x="42.4" y="124.1">+3.3v_(Output)</text>
<text x="87.8" y="121.5">+5v_(Input)</text>
<text x="87.8" y="124.1">+5v_(Input)</text>
<text x="202.3" y="121.1">TP9</text>
<text x="202.5" y="123.5">TestPoint</text>
<text x="42.4" y="126.6">+3.3v_(Output)</text>
<text x="42.4" y="129.2">+1.8v_(Output)</text>
<text x="42.4" y="131.7">+1.8v_(Output)</text>
<text x="85.2" y="131.7">WiFi_nDisable</text>
<text x="87.8" y="126.6">+5v_(Input)</text>
<text x="87.8" y="129.2">+5v_(Input)</text>
<text x="202.4" y="131.3">TP10</text>
<text x="42.4" y="134.2">RUN_PG</text>
<text x="42.4" y="136.8">AnalogIP0</text>
<text x="86.6" y="134.2">BT_nDisable</text>
<text x="88.1" y="136.8">nRPIBOOT</text>
<text x="202.5" y="133.6">TestPoint</text>
<text x="42.4" y="139.3">AnalogIP1</text>
<text x="42.4" y="141.9">GND</text>
<text x="84.9" y="139.3">nPI_LED_PWR</text>
<text x="85.4" y="141.9">Camera_GPIO</text>
<text x="42.4" y="144.4">nEXTRST</text>
<text x="88.3" y="144.4">Global_EN</text>
<text x="187.9" y="146.9">2.2k</text>
<text x="188.2" y="148.1">R47</text>
<text x="193" y="146.9">2.2k</text>
<text x="193.3" y="148.1">R48</text>
<text x="36.3" y="153.9">GND</text>
<text x="99.8" y="153.9">GND</text>
<text x="37.5" y="170.5">Conn_01x03</text>
<text x="41.7" y="168.2">J1</text>
<text x="142" y="172.3" transform="rotate(-90 142 172.3)">C</text>
<text x="135.3" y="175.3">B</text>
<text x="142" y="179.9" transform="rotate(-90 142 179.9)">E</text>
<text x="60.4" y="184.4">GND</text>
<text x="131.4" y="181.9" transform="rotate(-90 131.4 181.9)">2.2k</text>
<text x="132.6" y="181.6" transform="rotate(-90 132.6 181.6)">R19</text>
<text x="140.4" y="185.7">GND</text>
</g>
<g font-size="1.8">
<text x="112.6" y="17.5">+3.3v</text>
<text x="23.6" y="23.8">TRD1_N</text>
<text x="23.7" y="21.3">TRD1_P</text>
<text x="103.1" y="23.8">TRD3_N</text>
<text x="103.1" y="21.3">TRD3_P</text>
<text x="23.6" y="28.9">TRD0_N</text>
<text x="103.1" y="28.9">TRD2_N</text>
<text x="206.5" y="27.6">ETH_LEDG</text>
<text x="227.9" y="25.1">+3.3v</text>
<text x="23.7" y="31.5">TRD0_P</text>
<text x="103.1" y="31.5">TRD2_P</text>
<text x="174.8" y="32.7">TRD3_P</text>
<text x="209" y="32.7">TRD2_N</text>
<text x="226.9" y="32.7">TRD0_P</text>
<text x="23.6" y="39.1">SYNC_OUT</text>
<text x="23.7" y="41.6">EEPROM_nWP</text>
<text x="24.1" y="36.5">SYNC_IN</text>
<text x="103.1" y="36.5">ETH_LEDG</text>
<text x="103.1" y="39.1">ETH_LEDY</text>
<text x="174.7" y="37.8">TRD3_N</text>
<text x="209.1" y="37.8">TRD2_P</text>
<text x="226.8" y="37.8">TRD0_N</text>
<text x="26.6" y="46.7">GPIO26</text>
<text x="226.8" y="48">TRD1_N</text>
<text x="226.9" y="42.9">TRD1_P</text>
<text x="26.6" y="49.2">GPIO19</text>
<text x="26.6" y="51.8">GPIO13</text>
<text x="104.1" y="49.2">GPIO21</text>
<text x="104.1" y="51.8">GPIO20</text>
<text x="226.9" y="53">TRD2_P</text>
<text x="26.3" y="54.3">GPIO6</text>
<text x="26.3" y="59.4">GPIO5</text>
<text x="104.1" y="54.3">GPIO16</text>
<text x="104.1" y="56.9">GPIO12</text>
<text x="226.8" y="58.1">TRD2_N</text>
<text x="26.5" y="61.9">ID_SD</text>
<text x="26.6" y="64.5">GPIO11</text>
<text x="103.8" y="64.5">GPIO7</text>
<text x="104" y="61.9">ID_SC</text>
<text x="174.8" y="64.5">TRD1_P</text>
<text x="209" y="64.5">TRD0_N</text>
<text x="226.9" y="63.2">TRD3_P</text>
<text x="26.3" y="67">GPIO9</text>
<text x="103.8" y="67">GPIO8</text>
<text x="104.1" y="69.6">GPIO25</text>
<text x="174.7" y="69.6">TRD1_N</text>
<text x="209.1" y="69.6">TRD0_P</text>
<text x="226.8" y="68.3">TRD3_N</text>
<text x="26.6" y="77.2">GPIO27</text>
<text x="26.6" y="74.6">GPIO22</text>
<text x="26.6" y="72.1">GPIO10</text>
<text x="104.1" y="74.6">GPIO24</text>
<text x="104.1" y="77.2">GPIO23</text>
<text x="26.6" y="79.7">GPIO17</text>
<text x="104.1" y="79.7">GPIO18</text>
<text x="104.1" y="82.3">GPIO15</text>
<text x="206.7" y="81">ETH_LEDY</text>
<text x="227.9" y="78.4">+3.3v</text>
<text x="231.6" y="78" transform="rotate(-90 231.6 78)">C1</text>
<text x="26.3" y="84.8">GPIO4</text>
<text x="26.3" y="89.9">GPIO2</text>
<text x="26.3" y="87.3">GPIO3</text>
<text x="103.4" y="89.9">SD_CLK</text>
<text x="104.1" y="87.3">GPIO14</text>
<text x="25.6" y="95">SD_CMD</text>
<text x="103.7" y="95">SD_DAT3</text>
<text x="103.7" y="97.5">SD_DAT0</text>
<text x="103.7" y="102.6">SD_DAT1</text>
<text x="103.7" y="105.1">SD_DAT2</text>
<text x="27.9" y="112.7">SD_DET</text>
<text x="102.9" y="112.7">SD_PWR_ON</text>
<text x="183.6" y="112.7">nRPIBOOT</text>
<text x="18.4" y="115.3">+3.3v</text>
<text x="103.7" y="115.3">+5v</text>
<text x="225.7" y="119.1">GPIO4</text>
<text x="28.8" y="122.9">+3.3v</text>
<text x="183.5" y="122.9">EEPROM_nWP</text>
<text x="226" y="124.2">GPIO10</text>
<text x="28.8" y="128">+1.8v</text>
<text x="225.7" y="126.7">GPIO9</text>
<text x="226" y="129.2">GPIO11</text>
<text x="28" y="135.6">AIN1</text>
<text x="28.4" y="133.1">RUN_PG</text>
<text x="105.6" y="135.6">nRPIBOOT</text>
<text x="183.1" y="133.1">GLOBAL_EN</text>
<text x="228.3" y="135.6">GPIO8</text>
<text x="228.6" y="133.1">GPIO24</text>
<text x="28" y="138.1">AIN0</text>
<text x="103.4" y="143.2">GLOBAL_EN</text>
<text x="105.4" y="138.1">nPWR_LED</text>
<text x="194.9" y="141.9">+3.3v</text>
<text x="226" y="140.7">GPIO22</text>
<text x="183.8" y="152.1">GPIO2</text>
<text x="183.8" y="154.6">GPIO3</text>
<text x="130.6" y="166.1">nRPIBOOT</text>
<text x="43.3" y="172.7">1 GLOBAL_EN</text>
<text x="47.2" y="177.5">RUN_PG</text>
</g>
<g font-size="1.8" fill="#0000c2">
<text x="119.6" y="22.6">Activity LED</text>
<text x="172.7" y="51.8">Ethernet Protection</text>
<text x="116.8" y="162.3">BOOT nEnable</text>
</g>
<g font-size="1.8" fill="#848400">
<text x="18.5" y="63.1">ID_SD</text>
<text x="116" y="63.1">ID_SC</text>
<text x="266.1" y="95.7" transform="rotate(-90 266.1 95.7)">PE</text>
<text x="116" y="116.5">+5v</text>
<text x="19.3" y="124.1">+3.3v</text>
<text x="237.9" y="125.3">MOSI</text>
<text x="240.4" y="120.3">UPS</text>
<text x="237.9" y="127.9">MISO</text>
<text x="237.9" y="130.4">SCLK</text>
<text x="237.9" y="134.2">~RST</text>
<text x="237.9" y="136.8">~CS</text>
<text x="118.5" y="141.9">CAM_GPIO</text>
<text x="240.4" y="141.9">~INT</text>
<text x="15.7" y="144.4">nEXTRST</text>
<text x="118.5" y="144.4">GLOBAL_EN</text>
<text x="207.4" y="153.3">SDA1</text>
<text x="207.4" y="155.8">SCL1</text>
<text x="102.5" y="176.1">USBOTG</text>
</g>
<text font-size="1.8" fill="#008400" x="39.7" y="128.3">88</text>
</svg>
